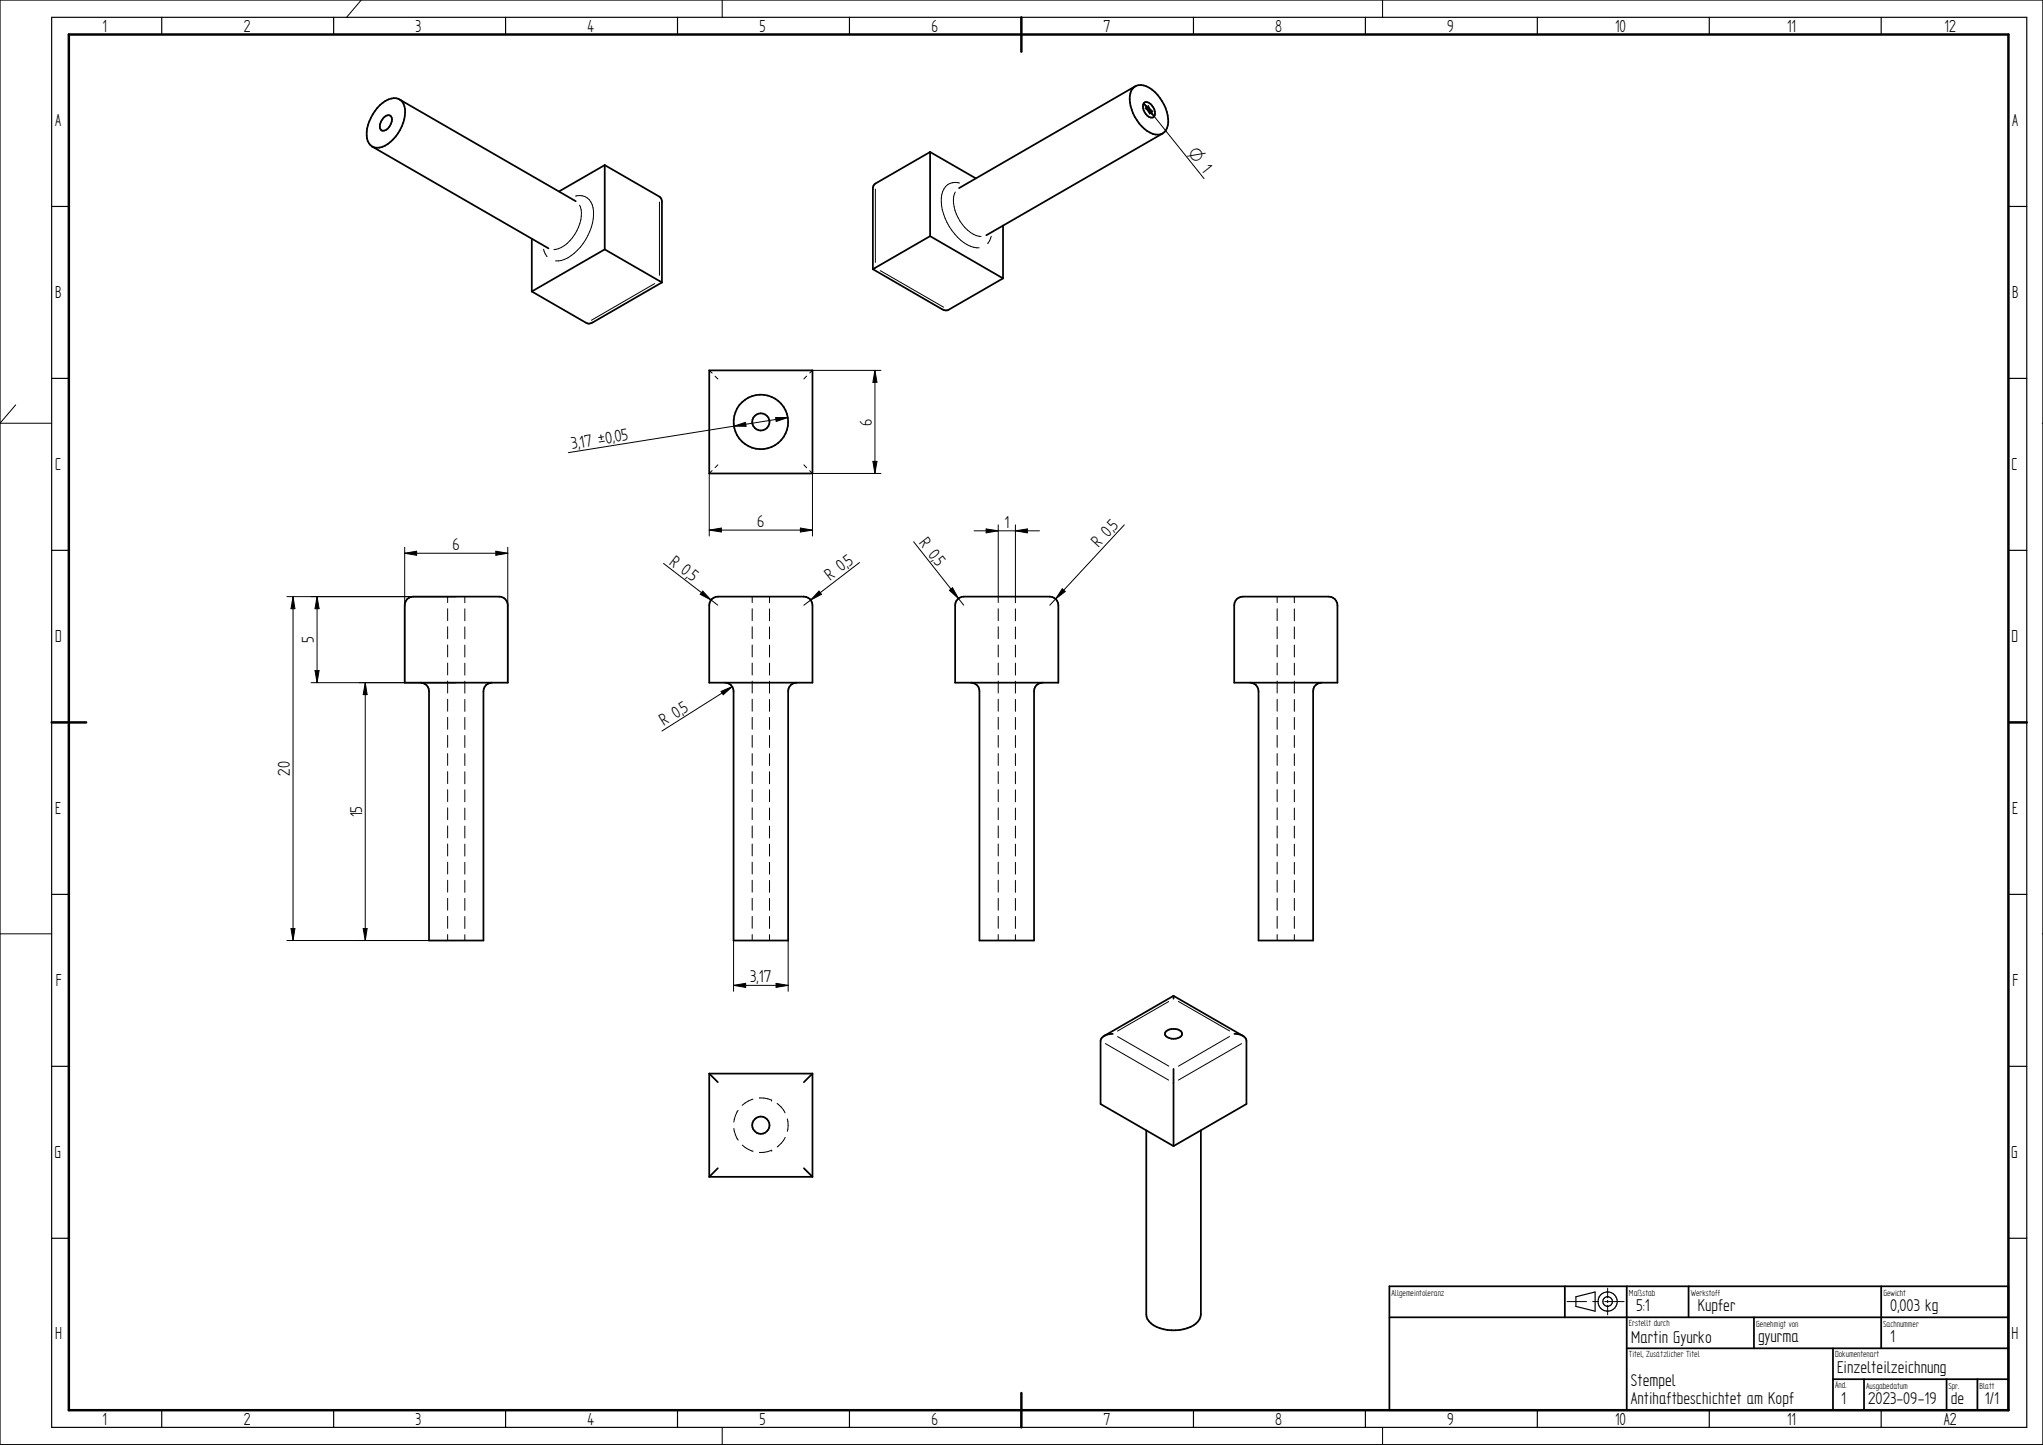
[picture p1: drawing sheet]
<svg xmlns="http://www.w3.org/2000/svg" width="594mm" height="420mm" viewBox="0 0 594 420" stroke-linecap="round" stroke-linejoin="round" font-family="sans-serif">
<g fill="none" stroke="#000" stroke-width=".29">
<path d="M0 0h594v420h-594zM105 0l-4.3 5.1M210 0v5M402 0v5M332.6 30l2.6 2.4-.9 .7zM332.6 30l17.5 21.9M333 31.5l.9-.8 1.7 3.2zM167.3 57a4.2 4.2 0 0 1 5.3 4.4 15.6 15.6 0 0 1-8.4 14l-.9 .3-1.8 .2M168.5 59.6a9.6 9.6 0 0 1-2.1 9.5 7.9 7.9 0 0 1-5.3 3.5M191.8 58.8v21.3M254.5 55v21.3M277.8 55.8a9 9 0 0 0 1.4 8.5 8.5 8.5 0 0 0 6.1 4.4"/>
<path d="M279 53.2a4.1 4.1 0 0 0-5.3 4.4 15.7 15.7 0 0 0 8.4 14l2.6 .5M158.1 72.5l.4 1.3 .6 .8M256 78.7l18.4 10.6M288.2 68.7l-.4 1.3-.6 .8M190.4 82.5l-18.4 10.6M4.6 117.7l-4.6 5.3M206.2 107.7l.9 .8M207.9 109.4l.8 .8M234.6 109.3l-.8 .9M254.4 107.7l.6 3.5h-1.2zM254.4 107.7v30M256.2 107.7h-19.9l-.8 .8"/>
<path d="M0 123.1h15M207.1 136.8l-.9 .9v18.2M208.7 135.2l-.8 .8M213.4 123.9l3.4-1.1 .2 1.2zM225.5 121.4h3.6l-3.4 1.2zM229.1 121.4l-63.8 10.2M233.8 135.2l.8 .8M235.5 136.9l.8 .8M236.3 137.7v18.2M236.3 137.7h19.9M253.8 134.2h1.2l-.6 3.5zM593.8 123.1h.2"/>
<path d="M117.7 159.1v39.4M147.7 159.1v39.4M206.2 154.1h30.1M206.2 154.1l3.6-.6v1.2zM232.7 153.5l3.6 .6-3.6 .6zM265.7 157.5l14.5 18.5M283.2 154.3h19.1M286.8 153.8l3.5 .5-3.5 .6zM290.3 152.6v22.6M295.3 152.6v22.7M295.3 154.3l3.4-.5v1.1zM326.9 152.6l-21.6 23.4"/>
<path d="M83.4 173.5h49.3M85.2 173.5l.6 3.5h-1.2zM85.2 173.5v100M92.2 173.5v25M92.2 173.5l.6 3.5h-1.2zM117.7 160.9l3.5-.6v1.2zM117.7 160.9h30M130.2 173.5v1.7M130.2 177v3.5M135.2 173.5v1.8M135.2 177v3.5M144.2 160.3l3.5 .6-3.5 .6z"/>
<path d="M192.9 163.8l15.8 12.2M204.3 171.9l2.4 2.6-3.1-1.7zM218.7 173.5v1.7M218.7 177v3.5M223.8 173.5v1.8M223.8 177v3.5M238.2 171.9l.7 .9-3.2 1.7zM249.9 163.6l-16.1 12.4M276.1 171.7l.9-.8 1.7 3.1zM290.3 177v3.5M295.3 177v3.5M308.9 171.2l.8 .8-2.7 2.2z"/>
<path d="M371.4 173.5v1.7M371.4 177v3.5M376.4 173.5v1.8M376.4 177v3.5M90.5 198.5h42.2M91.6 195h1.2l-.6 3.5zM106.2 198.5v75M106.2 198.5l.6 3.5h-1.2zM130.2 182.2v3.5M130.2 187.5v3.5M130.2 192.8v3.5M130.2 198v3.5"/>
<path d="M135.2 182.3v3.5M135.2 187.6v3.5M135.2 192.8v3.5M135.2 198.1v3.4M212.9 199.6l-20.4 13M218.7 182.2v3.5M218.7 187.5v3.5M218.7 192.8v3.5M218.7 198v3.5M223.8 182.3v3.5M223.8 187.6v3.5M223.8 192.8v3.5"/>
<path d="M223.8 198.1v3.4M290.3 182.2v3.5M290.3 187.5v3.5M290.3 192.8v3.5M290.3 198v3.5M295.3 182.3v3.5M295.3 187.6v3.5M295.3 192.8v3.5M295.3 198.1v3.4M371.4 182.2v3.5M371.4 187.5v3.5M371.4 192.8v3.5"/>
<path d="M371.4 198v3.5M376.4 182.3v3.5M376.4 187.6v3.5M376.4 192.8v3.5M376.4 198.1v3.4M130.2 203.3v3.5M130.2 208.6v3.4M130.2 213.8v3.5M130.2 219.1v3.4M135.2 203.4v3.4M135.2 208.6v3.5M135.2 213.9v3.4"/>
<path d="M135.2 219.2v3.4M209.7 201l3.2-1.4-2.6 2.4zM218.7 203.3v3.5M218.7 208.6v3.4M218.7 213.8v3.5M218.7 219.1v3.4M223.8 203.4v3.4M223.8 208.6v3.5M223.8 213.9v3.4M223.8 219.2v3.4M290.3 203.3v3.5M290.3 208.6v3.4"/>
<path d="M290.3 213.8v3.5M290.3 219.1v3.4M295.3 203.4v3.4M295.3 208.6v3.5M295.3 213.9v3.4M295.3 219.2v3.4M371.4 203.3v3.5M371.4 208.6v3.4M371.4 213.8v3.5M371.4 219.1v3.4M376.4 203.4v3.4M376.4 208.6v3.5"/>
<path d="M376.4 213.9v3.4M376.4 219.2v3.4M130.2 224.4v3.4M130.2 229.6v3.5M130.2 234.9v3.4M135.2 224.4v3.5M135.2 229.7v3.4M135.2 234.9v3.5M218.7 224.4v3.4M218.7 229.6v3.5M218.7 234.9v3.4M223.8 224.4v3.5"/>
<path d="M223.8 229.7v3.4M223.8 234.9v3.5M290.3 224.4v3.4M290.3 229.6v3.5M290.3 234.9v3.4M295.3 224.4v3.5M295.3 229.7v3.4M295.3 234.9v3.5M371.4 224.4v3.4M371.4 229.6v3.5M371.4 234.9v3.4M376.4 224.4v3.5"/>
<path d="M376.4 229.7v3.4M376.4 234.9v3.5M130.2 240.2v3.4M130.2 245.4v3.5M130.2 250.7v3.4M130.2 255.9v3.5M135.2 240.2v3.5M135.2 245.4v3.5M135.2 250.7v3.5M135.2 256v3.5M218.7 240.2v3.4M218.7 245.4v3.5"/>
<path d="M218.7 250.7v3.4M218.7 255.9v3.5M223.8 240.2v3.5M223.8 245.4v3.5M223.8 250.7v3.5M223.8 256v3.5M290.3 240.2v3.4M290.3 245.4v3.5M290.3 250.7v3.4M290.3 255.9v3.5M295.3 240.2v3.5M295.3 245.4v3.5"/>
<path d="M295.3 250.7v3.5M295.3 256v3.5M371.4 240.2v3.4M371.4 245.4v3.5M371.4 250.7v3.4M371.4 255.9v3.5M376.4 240.2v3.5M376.4 245.4v3.5M376.4 250.7v3.5M376.4 256v3.5M0 271.5h15M83.4 273.5h49.3"/>
<path d="M84.6 270h1.2l-.6 3.5zM105.6 270h1.2l-.6 3.5zM130.2 261.2v3.5M130.2 266.4v3.5M130.2 271.7v1.8M135.2 261.2v3.5M135.2 266.5v3.5M135.2 271.8v1.7M213.3 273.5v14.7M218.7 261.2v3.5M218.7 266.4v3.5M218.7 271.7v1.8"/>
<path d="M223.8 261.2v3.5M223.8 266.5v3.5M223.8 271.8v1.7M229.2 273.5v14.7M290.3 261.2v3.5M290.3 266.4v3.5M290.3 271.7v1.8M295.3 261.2v3.5M295.3 266.5v3.5M295.3 271.8v1.7M371.4 261.2v3.5M371.4 266.4v3.5"/>
<path d="M371.4 271.7v1.8M376.4 261.2v3.5M376.4 266.5v3.5M376.4 271.8v1.7M593.8 271.5h.2M213.3 286.5l3.5-.6v1.2zM213.3 286.5h15.9M225.7 285.9l3.5 .6-3.5 .6zM339.8 291.2l-14.9 8.6M342.6 291.2l14.9 8.6M218.9 319.6l-1.3 .5-1.8 1.3M220.8 319.3a7.1 7.1 0 0 1 3.6 .6"/>
<path d="M224.4 319.9h.1M321.4 303.4l18.4 10.7M325 301.4l14.9 8.6M357.5 301.4l-14.8 8.6M361.1 303.4l-18.5 10.7M213.4 328.1a7.6 7.6 0 0 0 1.3 3.4M214.6 322.9l-.7 1.5-.5 1.9M215.9 333a7 7 0 0 0 3.1 1.7M224.4 334.5a7 7 0 0 1-3.6 .6M224.4 334.4h.1M226 320.8a7.3 7.3 0 0 1 2.3 2.8M228.3 330.7l-1.1 1.7-1.2 1.1"/>
<path d="M228.9 325.3a6.6 6.6 0 0 1 0 3.7M455.7 378.5h5.6M463.1 378.5h1.8M466.6 378.5h5.7M467.5 374.6v2.8M467.5 378.1v.7M467.5 379.5v2.8M210 415v5M402 415v5"/>
</g>
<g fill="none" stroke="#000" stroke-width=".34">
<path d="M15 5h574.4v410h-574.4zM47 5v5M97 5v5M147 5v5M197 5v5M247 5v5M297 5v5M347 5v5M397 5v5M447 5v5M497 5v5M547 5v5"/>
<path d="M15 60h5M584 60h5.4M15 110h5M584 110h5.4M15 160h5M584 160h5.4M15 210.1h5M583.9 210.1h5.5M15 260.1h5M584 260.1h5.4M15 310h5M584 310h5.4"/>
<path d="M15 360h5M458.3 377.1l5.5-1.4v5.6l-5.5-1.4zM584 360h5.4M47 410v5M97 410v5M147 410v5M197 410v5M247 410v5M297 410v5M347 410v5M397 410v5M447 410v5"/>
<path d="M497 410v5M547 410v5"/>
<circle cx="467.5" cy="378.5" r="2.81"/>
<circle cx="467.5" cy="378.4" r="1.4"/>
</g>
<path d="M20 10h564v400h-564zM297 5v10M15 210.1h10.1M584.2 210.1h5.2M297 405v10" fill="none" stroke="#000" stroke-width=".72"/>
<g fill="none" stroke="#000" stroke-width=".51">
<path d="M110.5 30.6a4.9 4.9 0 0 1 6-1.5 5.3 5.3 0 0 1 1.1 5.6 11.2 11.2 0 0 1-7.3 8.2 3.2 3.2 0 0 1-3.7-3.6 12.4 12.4 0 0 1 3.9-8.7zM111.8 34a1.25 1.25 0 0 1 1.7-.4 1.25 1.25 0 0 1 .4 1.7 2.78 2.78 0 0 1-3 2.6 2.79 2.79 0 0 1 .9-3.9zM116.2 28.9l51.2 29.6M329.4 25.7a3.5 3.5 0 0 1 4.8-.2 11.9 11.9 0 0 1 5.4 10.9 3.2 3.2 0 0 1-5.2 2.2 11.5 11.5 0 0 1-5.7-11.5zM330.2 25.1l-51.3 29.6M332.9 29.8a2.91 2.91 0 0 1 3 3.2 1.16 1.16 0 0 1-.8 1.3 1.16 1.16 0 0 1-1.4-.6 2.79 2.79 0 0 1-.8-3.9zM338.1 38.8l-51.3 29.6M108.2 42.6l51.3 29.6M175.8 48l16 9.2a1.71 1.71 0 0 1 .7 1.6v23.3M175.8 48v24.5M175.8 48l-13.2 7.7M270.5 44.2l-16 9.2a1.71 1.71 0 0 0-.7 1.6v23.3"/>
<path d="M270.5 44.2l13.3 7.7M270.5 44.2v24.5M154.6 69.4v15.4M175.8 72.5l16.7 9.6M175.8 72.5l-21.2 12.3M253.8 78.3l20.2 11.7 .9 .3 .9-.2 15.9-9.2M270.5 68.7l-16.7 9.6M270.5 68.7l21.2 12.2M291.7 65.6v15.3M192.5 82.1l-20.2 11.7a1.73 1.73 0 0 1-1.7 .1l-16-9.1M206.2 107.7h30.1v30h-30.1zM118.4 174.2l1.1-.6 .7-.1h25a2.46 2.46 0 0 1 2.5 2.5v22.5h-30v-22.5l.1-.7z"/>
<path d="M207 174.2l1.1-.6 .6-.1h25.1a2.46 2.46 0 0 1 2.5 2.5v22.5h-30.1v-22.5l.1-.7zM278.5 174.2l1.1-.6 .6-.1h25.1a2.46 2.46 0 0 1 2.5 2.5v22.5h-30.1v-22.5l.4-1.2zM359.6 174.2l1.2-.6 .6-.1h25a2.53 2.53 0 0 1 2.5 2.5v22.5h-30v-22.5l.1-.7zM143.1 198.5a2.46 2.46 0 0 0-2.5 2.5v72.5h-15.9v-72.5a2.46 2.46 0 0 0-2.4-2.5M231.7 198.5a2.46 2.46 0 0 0-2.5 2.5v72.5h-15.9v-72.5a2.46 2.46 0 0 0-2.5-2.5M303.2 198.5a2.46 2.46 0 0 0-2.5 2.5v72.5h-15.9v-72.5a2.46 2.46 0 0 0-2.5-2.5M384.3 198.5a2.46 2.46 0 0 0-2.5 2.5v72.5h-15.8v-72.5a2.46 2.46 0 0 0-2.5-2.5M339.1 299.9a3.4 3.4 0 0 1 4.6 .3 1.23 1.23 0 0 1-1.2 1.6 2.85 2.85 0 0 1-3.8-1.2zM341.2 289.6v.8M341.2 289.6l20.2 11.6M341.2 289.6l-20.1 11.6M206.2 312.2v30"/>
<path d="M206.2 312.2h30.1M206.2 312.2l2.5 2.5M236.3 312.2v30M236.3 312.2l-2.5 2.5M323.6 300.6a3.3 3.3 0 0 0-3.6 2v18.4l21.2 12.2M341.2 310.8v22.4M358.9 300.6a3.2 3.2 0 0 1 3.6 2v18.4l-21.3 12.2M208.7 339.7l-2.5 2.5M233.8 339.7l2.5 2.5M349.2 328.7v53.5a5.5 5.5 0 0 1-5 4.3 10.8 10.8 0 0 1-10.1-2.3l-.4-.6-.4-1.4v-53.5M206.2 342.2h30.1M404 374h180v36h-180z"/>
<path d="M455 374v9M473 374v36M491 374v9M547 374v18M404 383h180M473 392h111M510 383v9M533 392v18M533 401h51M542 401v9M566 401v9M575 401v9"/>
<circle cx="221.3" cy="122.7" r="2.5"/>
<circle cx="221.3" cy="122.7" r="7.9"/>
<circle cx="221.3" cy="327.2" r="2.51"/>
</g>
<g fill="#000">
<path d="M333 31.5l.9-.8 1.7 3.2zM332.6 30l2.6 2.4-.9 .7zM254.4 107.7l.6 3.5h-1.2zM213.4 123.9l3.4-1.1 .2 1.2zM225.5 121.4h3.6l-3.4 1.2zM253.8 134.2h1.2l-.6 3.5zM206.2 154.1l3.6-.6v1.2zM232.7 153.5l3.6 .6-3.6 .6zM286.8 153.8l3.5 .5-3.5 .6zM295.3 154.3l3.4-.5v1.1zM85.2 173.5l.6 3.5h-1.2zM92.2 173.5l.6 3.5h-1.2z"/>
<path d="M117.7 160.9l3.5-.6v1.2zM144.2 160.3l3.5 .6-3.5 .6zM204.3 171.9l2.4 2.6-3.1-1.7zM238.2 171.9l.7 .9-3.2 1.7zM276.1 171.7l.9-.8 1.7 3.1zM308.9 171.2l.8 .8-2.7 2.2zM91.6 195h1.2l-.6 3.5zM106.2 198.5l.6 3.5h-1.2zM209.7 201l3.2-1.4-2.6 2.4zM84.6 270h1.2l-.6 3.5zM105.6 270h1.2l-.6 3.5zM213.3 286.5l3.5-.6v1.2z"/>
<path d="M225.7 285.9l3.5 .6-3.5 .6z"/>
</g>
<g font-size="5.7">
<text x="29.8" y="9.3">1</text>
<text x="70.9" y="9.3">2</text>
<text x="120.9" y="9.3">3</text>
<text x="170.9" y="9.3">4</text>
<text x="220.8" y="9.3">5</text>
<text x="270.8" y="9.3">6</text>
<text x="320.8" y="9.3">7</text>
<text x="370.8" y="9.3">8</text>
<text x="420.8" y="9.3">9</text>
<text x="469.6" y="9.3">10</text>
<text x="519.7" y="9.3">11</text>
<text x="565.5" y="9.3">12</text>
<text x="16.1" y="36.7">A</text>
<text x="585.1" y="36.7">A</text>
<text x="16.1" y="86.7">B</text>
<text x="585.1" y="86.7">B</text>
<text x="16" y="136.7">C</text>
<text x="585" y="136.7">C</text>
<text x="16" y="186.7">D</text>
<text x="585" y="186.7">D</text>
<text x="16.1" y="236.7">E</text>
<text x="585.1" y="236.7">E</text>
<text x="16.2" y="286.8">F</text>
<text x="585.2" y="286.8">F</text>
<text x="15.9" y="336.8">G</text>
<text x="584.8" y="336.8">G</text>
<text x="16" y="389.3">H</text>
<text x="585" y="389.3">H</text>
<text x="29.8" y="414.2">1</text>
<text x="70.9" y="414.2">2</text>
<text x="120.9" y="414.2">3</text>
<text x="170.9" y="414.2">4</text>
<text x="220.8" y="414.2">5</text>
<text x="270.8" y="414.2">6</text>
<text x="320.8" y="414.2">7</text>
<text x="370.8" y="414.2">8</text>
<text x="420.8" y="414.2">9</text>
<text x="469.6" y="414.2">10</text>
<text x="519.7" y="414.2">11</text>
<text x="565.2" y="414.2">A2</text>
</g>
<g font-size="5.6">
<text x="253.5" y="123.7" transform="rotate(-90 253.5 123.7)">6</text>
<text x="166.4" y="130.6" transform="rotate(-9 166.4 130.6)">3,</text>
<text x="168.8" y="130.2" transform="rotate(-9 168.8 130.2)">17 ±0,</text>
<text x="178.9" y="128.6" transform="rotate(-9 178.9 128.6)">05</text>
<text x="220.2" y="153.2">6</text>
<text x="292.1" y="153.5">1</text>
<text x="324.1" y="154.3" transform="rotate(-47 324.1 154.3)">5</text>
<text x="131.6" y="160">6</text>
<text x="267.1" y="157.9" transform="rotate(52 267.1 157.9)">R 0,</text>
<text x="319.4" y="159.4" transform="rotate(-47 319.4 159.4)">R 0,</text>
<text x="194.4" y="163.9" transform="rotate(37 194.4 163.9)">R 0,</text>
<text x="246.9" y="164.8" transform="rotate(-37 246.9 164.8)">5</text>
<text x="271.4" y="163.4" transform="rotate(52 271.4 163.4)">5</text>
<text x="199.9" y="168.1" transform="rotate(37 199.9 168.1)">5</text>
<text x="241.4" y="169" transform="rotate(-37 241.4 169)">R 0,</text>
<text x="91.3" y="187" transform="rotate(-90 91.3 187)">5</text>
<text x="198.9" y="207.5" transform="rotate(-32 198.9 207.5)">5</text>
<text x="193.1" y="211.2" transform="rotate(-32 193.1 211.2)">R 0,</text>
<text x="84.3" y="225.6" transform="rotate(-90 84.3 225.6)">20</text>
<text x="105.3" y="237.7" transform="rotate(-90 105.3 237.7)">15</text>
<text x="218.2" y="285.6">3,17</text>
<text x="475.7" y="381.3">5:1</text>
<text x="493.7" y="381.3">Kupfer</text>
<text x="549.7" y="381.3">0,003 kg</text>
<text x="474.3" y="390.4">Martin Gyurko</text>
<text x="511.2" y="390.3">gyurma</text>
<text x="549.7" y="390.3">1</text>
<text x="534.2" y="399.3">Einzelteilzeichnung</text>
<text x="474.3" y="403">Stempel</text>
<text x="474.3" y="408.3">Antihaftbeschichtet am Kopf</text>
<text x="535.3" y="408.2">1</text>
<text x="543.3" y="408.3">2023-09-19</text>
<text x="567.3" y="408.3">de</text>
<text x="577.2" y="408.3">1/1</text>
</g>
<text font-size="5.4" x="345.3" y="44.6" transform="rotate(51 345.3 44.6)">O 1</text>
<g font-size="2.9">
<text x="404.7" y="376.7">Allgemeintoleranz</text>
<text x="473.7" y="376.7">Maßstab</text>
<text x="491.6" y="376.7">Werkstoff</text>
<text x="547.7" y="376.7">Gewicht</text>
<text x="473.7" y="385.7">Erstellt durch</text>
<text x="510.7" y="385.7">Genehmigt von</text>
<text x="547.6" y="385.7">Sachnummer</text>
<text x="473.7" y="394.7">Titel, Zusätzlicher Titel</text>
<text x="533.6" y="394.7">Dokumentenart</text>
<text x="533.6" y="403.7">Änd.</text>
<text x="542.7" y="403.7">Ausgabedatum</text>
<text x="566.6" y="403.7">Spr.</text>
<text x="575.6" y="403.7">Blatt</text>
</g>
</svg>
